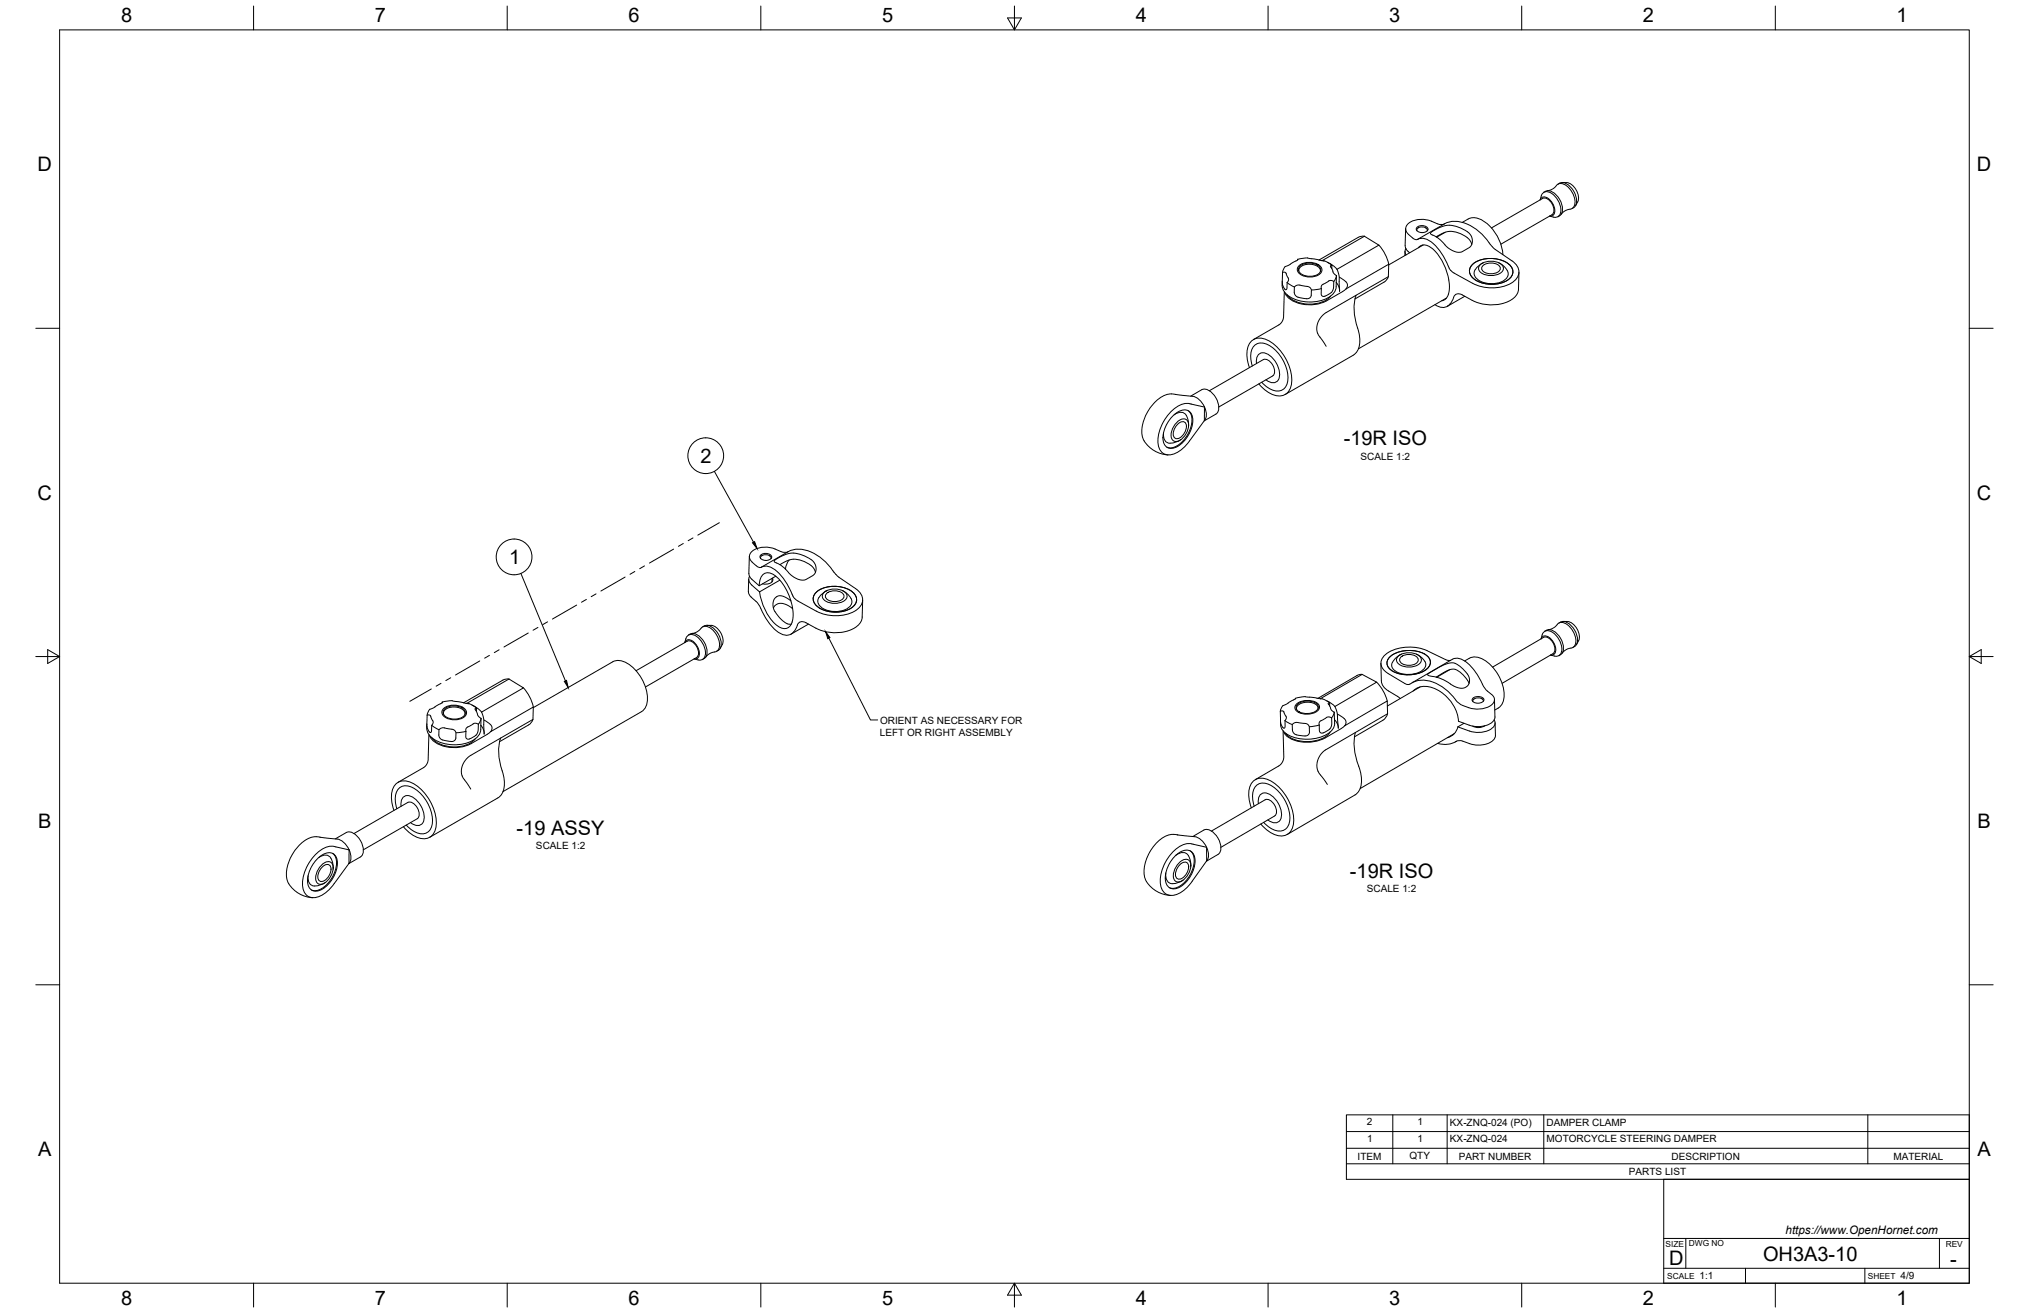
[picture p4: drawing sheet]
<svg xmlns="http://www.w3.org/2000/svg" width="864mm" height="559mm" viewBox="0 0 864 559" stroke-linecap="round" stroke-linejoin="round" font-family="sans-serif">
<!-- layer: Visible -->
<g fill="none" stroke="#000" stroke-width=".43">
<path d="M662.4 79a5.4 5.4 0 0 1-3.7 2.2M662.5 79a2.96 2.96 0 0 1 4.4 .2 8.4 8.4 0 0 1 3.1 8.6l-.7 .9a7.2 7.2 0 0 0-4.8 2.5M663.8 78l-.7 .4M663.8 78a4.7 4.7 0 0 1 5.5 2.5 6.8 6.8 0 0 1 1 7.5l-1.2 .8M665 77.7h1.8M666.8 77.7a6.7 6.7 0 0 1 4.7 8.2l-.9 1.6M598.3 97.3l-.2 7.7 .5 1.2 1.4 1.4M603.1 98.2a2.17 2.17 0 0 1 3.4-1.4l1 .8v.7M603.1 96.7a2.8 2.8 0 0 1 4.7 1l-1.4 1.1a3.1 3.1 0 0 1-3.6-1.4zM603.8 96.9l-.2 .1M606.8 97l.2 .1M614.8 95.3l-.9 .3-1.6-.2a13.9 13.9 0 0 0-9.5-1.8 4.5 4.5 0 0 0-4.4 4.3 6.3 6.3 0 0 0 2.8 3.4"/>
<path d="M614.9 95.2a12.8 12.8 0 0 1 13.4 2.3l3.4 3.1 2.1 2.8M614.9 95.3l-11.5 6.6M615.1 98.8l-3.6 2.1M616.9 98.5l-2 .4-3.6 1.9M617 98.5a9.9 9.9 0 0 1 9 4.5l.4 1M622.4 94.6a7.2 7.2 0 0 1 5.5-1.9 16.4 16.4 0 0 1 11 11.5l.8 4.2M656.7 82.2a3.7 3.7 0 0 1 5.1 1.3 7.9 7.9 0 0 1 2.2 7.8 2.22 2.22 0 0 1-2.8 1.1l-1.6-.4a2.2 2.2 0 0 0 2.1-3.4 6 6 0 0 0-4.6-4.8 1.66 1.66 0 0 0-1.5 1.2zM657.1 81.8a3.9 3.9 0 0 1 5.5 1.4 7 7 0 0 1 1.7 8.2l-1.2 .8M660.6 91.4a4.4 4.4 0 0 0-1.5-6.4l-1.6-.7-.9 .1-21.8 12.6M660.6 91.4l-21.8 12.5M545.8 119.6a7.1 7.1 0 0 0 5.8 8 16.3 16.3 0 0 0 15.7-2.4 5.5 5.5 0 0 0 1.4-4.9M545.9 115.9a1.16 1.16 0 0 1 1.5 .5l.9 1.9a1.62 1.62 0 0 1-.5 1.9v2.3a.56 .56 0 0 1-.2 .7 .56 .56 0 0 1-.8-.2l-1-2.2"/>
<path d="M545.9 115.9l-.1 4.9M549.2 112.4l-.4 .3a3.7 3.7 0 0 0-2.9 3.2M551.6 111.1l-2.4 1.3M552.3 110.4l-.7 .7M552.3 110.4v.3M552.3 110.4l.6-.2a20 20 0 0 1 9.1 .6l1.8 .2M552.8 115.4a3.6 3.6 0 0 1 4.3-3 4.4 4.4 0 0 1 4.9 2.8v.5M552.9 113.1a7 7 0 0 1 9.6 1 3.3 3.3 0 0 1-3.5 3.7 6.5 6.5 0 0 1-6.7-2.4 2.06 2.06 0 0 1 .6-2.3zM553.3 113.3a6.3 6.3 0 0 1 8.7 .9 2.95 2.95 0 0 1-3.2 3.3 5.2 5.2 0 0 1-6.1-2.7zM562.9 110.8l.6 .2M563.8 111.1l3.1 1.8M565 111.6l2.6 1.6 1.5 1.4"/>
<path d="M566.9 112.9a.44 .44 0 0 0-.6 .2 .44 .44 0 0 0 .2 .6l.5 .7a3.6 3.6 0 0 0 1.8 2.9M566.9 112.9l-.1 1.4M568.8 117.3l-.1 3M568.8 117.3l-1.1 2.5M569.1 114.6l.9 3.4 .1 6.1M570 118l2 1.2 1.3 1.3 .2 1.1-.6 1.3M580.7 100.5l-18.3 10.4M580.7 100.5l6.2 3.8-17.8 10.3M580.7 100.5l-1.4 .1-1.2 .4-16.7 9.7M586.9 104.3a18.3 18.3 0 0 1 4.2 8.2M590.9 117.7l-1.4 2.1-12.8 7.4M598 107v1.8"/>
<path d="M598.4 105.8l-.4 1.3 .5 1.4M601.3 101.3l.9 .6h1.2M603.4 101.9a6.4 6.4 0 0 1 7.3 2.4 50 50 0 0 1 6.6 10.7l.3 .2M603.7 105.4a3.7 3.7 0 0 1 5.5 .1 20.9 20.9 0 0 1 7.3 19.7l-1.4 2.2-1.5 .6M605.7 104.3l-14.6 8.4M615 104.2a22 22 0 0 0-6-4.6v-.6l1-.7 4.6-2.1a10.5 10.5 0 0 1 9.1 1.9l.9 .5a4.2 4.2 0 0 1 .6 6.9l-2.6 1.5a7.2 7.2 0 0 1-7.5-2.6l-.1-.2M617.6 115.2l1.4 1.1 7.8 4.3M627 112.3a12.9 12.9 0 0 1 16.2 1.2 3.9 3.9 0 0 1-1.7 5.8 13.5 13.5 0 0 1-14.8-1.1 3.7 3.7 0 0 1 .3-5.9zM630.2 112.5a7.5 7.5 0 0 1 9.3 .6 2.43 2.43 0 0 1-1.9 3.6 7.5 7.5 0 0 1-7.9-1.3 2 2 0 0 1 .5-2.9zM631.2 113a5.6 5.6 0 0 1 7.2 .5 2.14 2.14 0 0 1-2.3 2.9 4.8 4.8 0 0 1-5.5-1.9zM631.4 111.8l-1.7 1-1.8 2M633.8 103.3l.5 .7"/>
<path d="M634.3 104l1.8 1.9 7.4 5.1a5.2 5.2 0 0 1 3 4.9 5.2 5.2 0 0 1-3.4 4.7 18.1 18.1 0 0 1-16.3 0M637.8 111.8a6.3 6.3 0 0 1 4.1 5.2 6.7 6.7 0 0 1-7.4 3.7 7.6 7.6 0 0 1-6.9-3.5l-.2-1.2 .5-1.2M646.5 115.8l-.2 7.3a7.9 7.9 0 0 1-7.1 6.2 18.7 18.7 0 0 1-12.6-1.5l-4.2-2.3a2.53 2.53 0 0 0-2.7-.2 2.53 2.53 0 0 0-1.4 2.3 4.7 4.7 0 0 1-7.6 2.1M546.6 124.2l-.3 10.7-.7 2.1-1.3 1.3-10.8 6.2M547.8 125.5a13.5 13.5 0 0 0 14.8 3.1l2.6-1.4 1.2-1.2M547.8 120.2l3.1 1.9M556.5 121.9l-1.7-.2a3.2 3.2 0 0 0-3.6 .2l-.3 2.5a2.29 2.29 0 0 0 1.6 2.1l3.7 .6a1.7 1.7 0 0 0 1.9-1.5l.1-2.2a1.87 1.87 0 0 0-1.8-1.5M562.4 122.8l-4.2 .6M562.7 121.3l2.8-1.7a1.96 1.96 0 0 1 2.2 .2l-.1 2.3a4.4 4.4 0 0 1-3.8 4h-.9l-.5-.8-.1-3.2zM568.8 120.2l1.1 2.1 .3 1.6M572.9 122.9l18.2-10.4-.2 5.3-26.6 15.3-2.3 2.3a6.8 6.8 0 0 0 .8 9.4l1.7 2.6M572.9 122.9l-1.4 1.2-6.9 3.9a15.3 15.3 0 0 1-16.6-1.6l-1.2-2"/>
<path d="M577.2 125.7a21.9 21.9 0 0 0 .6 13.9M577.8 139.6a10.6 10.6 0 0 1-1.2 11.1l-29.6 17.2M615.7 126.8l-37.5 21.7M623.4 126.1l-7.5 4.3M531.8 156.5a11.8 11.8 0 0 1 .5-10.9 6 6 0 0 1 8.2-.3 20.3 20.3 0 0 1 9.1 18.4 5.4 5.4 0 0 1-8.3 4.1l-3.3-2.2-2.2-2.2M533 155.8a8.5 8.5 0 0 1 1.3-9 6.9 6.9 0 0 1 8.5 2.1 15.4 15.4 0 0 1 4.9 14.8 4.5 4.5 0 0 1-6.7 2l-2-1.2-2-1.8M534.8 154.7a3.3 3.3 0 0 1 3.3-4.5 9.8 9.8 0 0 1 6.3 10.9 2.95 2.95 0 0 1-4.8 1.1l-.8-.6M541.7 160l-23 13.2M541.7 160a4.4 4.4 0 0 0-1.5-6.4l-1.6-.7-.9 .2-23 13.2M498.6 175a8.1 8.1 0 0 1 8.4-3l5.7 1.2-.1 5.8-5.7 7.8a14.1 14.1 0 0 1-9.4 6.8 5 5 0 0 1-4.7-6 19.2 19.2 0 0 1 5.8-12.6zM498.7 167.6l5.4 .7a8.6 8.6 0 0 1 6.6 2l2 2.9M498.7 167.7a13.1 13.1 0 0 0-10.2 7.4 13.1 13.1 0 0 0-1.5 12.5"/>
<path d="M498.9 177.3a6.1 6.1 0 0 1 7.3-2.2 7.8 7.8 0 0 1 .1 9.1 11 11 0 0 1-7.7 6.6 3.7 3.7 0 0 1-3.6-4.5 14.1 14.1 0 0 1 3.9-9zM499.8 176.5a3.4 3.4 0 0 1 3.7-.9 3.4 3.4 0 0 1 2.2 3.1l.2 2.8M500.9 179.8l.6-.6a2.53 2.53 0 0 1 3.3-.7 2.53 2.53 0 0 1 1 3.2 7.4 7.4 0 0 1-5.1 6.2 2.44 2.44 0 0 1-2.2-3.5l.8-2.5zM505.7 174.8a6.2 6.2 0 0 1 1.2 6.8 11.8 11.8 0 0 1-8.8 9l-1.5-.3M506.8 168.6l4.7-2.7a4.7 4.7 0 0 1 5.4 2.5 6.8 6.8 0 0 1 1.1 7.5l-5.5 3.2M512.7 173.2a5.3 5.3 0 0 1-.1 5.8M487 187.6a13 13 0 0 0 10.2 6M495.2 184.3a3.4 3.4 0 0 0 1.1 3.7 3.4 3.4 0 0 0 3.8 .3l2.6-1.3M501.1 180.7l.5-.5a1.92 1.92 0 0 1 2.6-.6 1.92 1.92 0 0 1 .7 2.5 4.9 4.9 0 0 1-4.5 4.5 3.3 3.3 0 0 1-.2-4.7zM318.9 236.8l-.2 7.3M323.8 237.7a2.17 2.17 0 0 1 3.4-1.4l.9 .8v.7M324.4 236.4l-.1 .1"/>
<path d="M327.5 236.5l.1 .1M328.4 237l-.7 1.1-1.8 .4M328.5 237a2.88 2.88 0 0 0-5.1 0l.7 1 1.8 .5M329.9 233.7l3.6 1.4 2-.3M329.9 233.7a9.4 9.4 0 0 0-10.6 1.9 2.85 2.85 0 0 0 .9 3.7l1.7 1.5 1.4 .7a6.1 6.1 0 0 1 7.4 1.7 28.8 28.8 0 0 1 6.8 10.4M335.9 238.3l-.9 1.5-.7 2.4M337.7 235.4l-2.9 .4-3.5 1.6-1.7 1.3 .1 .5 .7 .4M337.7 235.4a15.9 15.9 0 0 1 7.5 2.8M345.2 238.2a4.2 4.2 0 0 1 .7 6.8l-2.7 1.5a7.3 7.3 0 0 1-7.6-2.8 12.6 12.6 0 0 0-5.1-4.1M318.5 251.7l.3 1.3 1 1.2M318.7 246.5l-.2 5.2M318.8 244.1l.8 2 3.5 3.2 7.1-4.1"/>
<path d="M319 245.3l-.3 1 .1 1.1 1.1 1.5M319.7 254.2l2.1 1.7a17 17 0 0 1 3.5 6.1 16.5 16.5 0 0 0 8.3 8.2 5.2 5.2 0 0 0 6-4.7 2.39 2.39 0 0 1 3.5-.5l4.2 2.4M323.1 249.3l.1-1.3a3.7 3.7 0 0 1 5.4-3.8 21 21 0 0 1 8.8 14.9l.2 2.9-.5 2.8M323.3 251.9a22 22 0 0 0 8.4 15 3.4 3.4 0 0 0 5.5-2.2M324.1 241.4l11.4-6.6a12.8 12.8 0 0 1 13.4 2.3 33.1 33.1 0 0 1 6.4 6.8l1.5 1.6 7.3 5a5.2 5.2 0 0 1 3.1 5 5.2 5.2 0 0 1-3.5 4.6 18.1 18.1 0 0 1-16.2 0M328.6 246.1v1.6M328.8 246a2.05 2.05 0 0 1-2.4 2.6l-1.9-.1M329.2 258.8a4.4 4.4 0 0 1 6.9-.7l1.3 .9M331.9 246.9l-8.6 5-3.4-3M331.9 240.3l3.8-1.9a10.5 10.5 0 0 1 11 4.1l.4 1M336.6 255.7l-2.9-1.8a3.4 3.4 0 0 0-3.8 .6 3.4 3.4 0 0 0-.8 3.7 11.8 11.8 0 0 0 6.7 7.5l1-.1M337.5 253.6l1.8 2 8.2 4.5"/>
<path d="M347.7 251.8a12.9 12.9 0 0 1 16.2 1.3 3.9 3.9 0 0 1-1.7 5.8 13.5 13.5 0 0 1-14.8-1.2 3.7 3.7 0 0 1 .3-5.9zM350.9 252a7.4 7.4 0 0 1 9.3 .6 2.43 2.43 0 0 1-1.9 3.7 7.4 7.4 0 0 1-7.9-1.4 2 2 0 0 1 .5-2.9zM351.9 252.5a5.6 5.6 0 0 1 7.1 .5 2.14 2.14 0 0 1-2.2 2.9 4.8 4.8 0 0 1-5.5-1.9zM352.1 251.3a6.3 6.3 0 0 0-4 4.8 6.7 6.7 0 0 0 7.1 4.2 7.6 7.6 0 0 0 7.2-3.2 5.5 5.5 0 0 0-4-5.8M367.2 255.4l-.2 7.2a7.9 7.9 0 0 1-7.1 6.2 18.6 18.6 0 0 1-12.6-1.5M292.5 272.9l-21.8 12.6M292.5 272.9a4.4 4.4 0 0 1 4.8 4.4l-.2 1.8-.6 .7M292.6 270.6a3.7 3.7 0 0 1 5.1 1.3 7.9 7.9 0 0 1 2.2 7.9 2.22 2.22 0 0 1-2.8 1.1l-1.6-.5a2.2 2.2 0 0 0 2.1-3.3 6 6 0 0 0-4.6-4.9 1.66 1.66 0 0 0-1.5 1.3zM293 270.3a3.9 3.9 0 0 1 5.5 1.3 7 7 0 0 1 1.7 8.3l-1.2 .8M294.6 269.6a7.3 7.3 0 0 0 4.6-2.9 5.6 5.6 0 0 1 6 3.9 5.3 5.3 0 0 1 0 6.5 7.2 7.2 0 0 0-4.8 2.6M296.5 279.8l-21.8 12.6M299 266.8a3.9 3.9 0 0 1 5.5 1.4 7 7 0 0 1 1.7 8.2l-1.2 .8"/>
<path d="M300.9 266.1a6.5 6.5 0 0 1 6.8 7.2l-1.2 2.6M344.1 265.6l-7.5 4.3M591.4 279.8a13.6 13.6 0 0 1 16.3-.4 3.6 3.6 0 0 1-1.5 6.1 14 14 0 0 1-14.7-.8 3.3 3.3 0 0 1-.1-4.9zM595.3 279.2a7.5 7.5 0 0 1 9.3 .5 2.43 2.43 0 0 1-1.9 3.7 7.5 7.5 0 0 1-7.9-1.4 2 2 0 0 1 .5-2.8zM596.3 279.6a5.5 5.5 0 0 1 7.2 .5 2.16 2.16 0 0 1-2.3 2.9 4.7 4.7 0 0 1-5.5-1.9zM596.5 278.4a7 7 0 0 0-4.2 4.8 5.1 5.1 0 0 0 4.9 3.7 9.7 9.7 0 0 0 9.3-2.9 2.4 2.4 0 0 0 0-2.5M602.8 278.4l1.8 1.1 1.9 2M657 269a3.7 3.7 0 0 1 5.2 1.3 7.9 7.9 0 0 1 2.2 7.8 2.23 2.23 0 0 1-2.8 1.1l-1.6-.4a2.2 2.2 0 0 0 2.1-3.4 6 6 0 0 0-4.6-4.8 1.66 1.66 0 0 0-1.6 1.3zM658.2 268.3l-.7 .4M658.2 268.2a4.7 4.7 0 0 1 5.4 2.6 6.8 6.8 0 0 1 1.1 7.4l-1.2 .8M659 268a6.9 6.9 0 0 0 4.6-2.9 5.6 5.6 0 0 1 6.1 3.8 5.3 5.3 0 0 1 0 6.5 7.2 7.2 0 0 0-4.8 2.6M663.5 265.2a3.9 3.9 0 0 1 5.5 1.3 7 7 0 0 1 1.7 8.2l-.5 .4"/>
<path d="M665.3 264.5a6.5 6.5 0 0 1 6.9 7.1l-.3 1.1M670.2 275.1l-.7 .4M671.9 272.7l-.9 1.6M188.2 298.8l-.2 .5-3.4 1.9a3.4 3.4 0 0 0-2.8 3.1M188.2 298.8v.3M192.4 298.2l5 .9M192.5 298.2l-4.3 .6M197.4 299.1l2.3 .4M198.8 299.3l.6 .2M199.7 299.5l3.1 1.9M216.6 289l-18.3 10.3M216.6 289l6.2 3.8-17.8 10.3"/>
<path d="M216.7 289h-1.5l-1.2 .5-16.7 9.6M222.8 292.8a18.3 18.3 0 0 1 4.2 8.1M551.3 297.2l-3.7 2.4a3.7 3.7 0 0 0-2.7 3.1M551.3 297.2v.2M551.9 299.5a7.6 7.6 0 0 1 9.3 .3 2.32 2.32 0 0 1-1.8 3.6 7.6 7.6 0 0 1-7.9-1.1 1.87 1.87 0 0 1 .4-2.8zM552.4 299.7a6.9 6.9 0 0 1 8.4 .2 2.1 2.1 0 0 1-1.7 3.2 6.4 6.4 0 0 1-7.4-1.4 1.77 1.77 0 0 1 .7-2zM557.3 296.7h-.9a8.1 8.1 0 0 0-5.1 .5M557.3 296.7l4 .6a7.4 7.4 0 0 1 4.6 1.8M562 297.4h.1M564.7 298.3l1.7 .9 1.8 1.5M565.9 299.1a.39 .39 0 0 0-.5 .1 .39 .39 0 0 0 .1 .6l.5 .7a3.3 3.3 0 0 0 1.9 2.6l.1 3M565.9 299.1l.1 1.4"/>
<path d="M579.8 287l-2.3 .5-16.6 9.7M579.8 287l6.1 3.3-17.7 10.4 1 3.3 .4 6M579.8 287l-17.8 10.4M585.9 290.3a18.4 18.4 0 0 1 4.6 8M587.7 282.3l.2 7.5M588 289.8a5.4 5.4 0 0 0 3 4.3l5 3.2M601.1 290.6l17.1-10a6.2 6.2 0 0 1 7 2.1 34.2 34.2 0 0 1 6.7 10.2l1.2 1.3a4.9 4.9 0 0 1 3 3.6 6.1 6.1 0 0 1-6.3 4l-2.9-.2-4.3-1.3a9.7 9.7 0 0 1-4.5-4.3 16.4 16.4 0 0 0-15.2-6.2l-2.9 1.4M601.5 294.1a9 9 0 0 1 11.7 .3 16.8 16.8 0 0 1 7.6 12.6l4.5 1.6M604.5 292.3l-14 8.2M609.8 287.9a25.4 25.4 0 0 1 9.1 4.2l1.7 .6a3.6 3.6 0 0 0 4.4-1.3 3.6 3.6 0 0 0-.4-4.5 10.7 10.7 0 0 0-6.2-4.8l-3.7 .8-6 3.3a.91 .91 0 0 0-.9 1.2l2 .5M611.3 288.2l4.5-2.7a4.9 4.9 0 0 1 6.6 1.3l1.7 2 1.2 2.1M615.3 280.7l-7.9-3.8a18.2 18.2 0 0 0-18.1 2 4.6 4.6 0 0 0 1.5 7.7l7.4 4.5 1.8 .1"/>
<path d="M615.3 280.7l2.1 .3M617 285l-5.5 3.2M623.4 281.3a7 7 0 0 1 9.6 .5 17.7 17.7 0 0 1 6.8 16.6 5.7 5.7 0 0 1-3.6 3.8M626.6 298a2.97 2.97 0 0 0 5-.2 2.83 2.83 0 0 0-3.1-1.3l-1.3 .4-.6 1.1M627.4 297.5l-.2 .1M630.7 297.4l.2 .1M631.3 298.5a2.36 2.36 0 0 0-3.9-1l-.5 .5v.6M635.3 283.9l21.7-12.6a4.4 4.4 0 0 1 4.8 4.4l-.2 1.7-.6 .8-21.7 12.6M636.1 297.7l.2 7.4a5.3 5.3 0 0 1-5.3 4l-3.3 .1-2.3-.6M181.8 304.4l-.1 2.8a4.6 4.6 0 0 0 1.6 4.5l.4-.5v-2.5M181.8 304.4a1.08 1.08 0 0 1 1.5 .4l.9 2a1.63 1.63 0 0 1-.5 1.9M182.5 312.6l-.3 10.7-.8 2.3-1.1 1.1-10.9 6.3"/>
<path d="M183.7 313.9a13.5 13.5 0 0 0 14.8 3.1l2.6-1.3 1.2-1.3M183.8 308.7l3.1 1.9M188.4 314.9l3.7 .7a1.74 1.74 0 0 0 1.9-1.5l.1-2.2a1.92 1.92 0 0 0-1.8-1.5l-1.6-.3a3.1 3.1 0 0 0-3.6 .3l-.3 2.4a2.31 2.31 0 0 0 1.6 2.1M188.7 303.8a3.6 3.6 0 0 1 4.3-2.9 4.4 4.4 0 0 1 4.9 2.8v.4M188.8 301.5a7 7 0 0 1 9.6 1.1 3.3 3.3 0 0 1-3.5 3.6 6.5 6.5 0 0 1-6.7-2.3 2.06 2.06 0 0 1 .6-2.4zM189.2 301.7a6.3 6.3 0 0 1 8.7 .9 2.95 2.95 0 0 1-3.2 3.3 5.2 5.2 0 0 1-6.1-2.6zM198.3 311.3a1.5 1.5 0 0 1 .8-1.9l2.3-1.3a1.92 1.92 0 0 1 2.2 .1l-.1 2.9-1 1.8M198.3 311.3l-.1 2.2a1.07 1.07 0 0 0 1.6 1M198.3 311.3l-4.2 .5M200.9 300.1l2.6 1.5 1.5 1.5M202.6 312.9l-2.7 1.6M202.8 301.4a.44 .44 0 0 0-.6 .2 .44 .44 0 0 0 .2 .6l.4 .7a3.5 3.5 0 0 0 1.9 2.8"/>
<path d="M202.8 301.4v1.3M204.7 308.7l1.1 2 .3 1.6M204.7 305.7v2.9a6.4 6.4 0 0 1-5.2 7.3 16.4 16.4 0 0 1-16.6-2.8 5.7 5.7 0 0 1-1.2-5M204.8 305.7l-1.2 2.5M205 303.1l1 3.3 .1 6.1M206 306.4l1.9 1.3 1.3 1.3 .2 1-.5 1.4M208.9 311.4l18.1-10.5-.2 5.3-26.6 15.3-2.3 2.3a6.8 6.8 0 0 0 .8 9.4l1.7 2.6M208.9 311.4l-1.5 1.1-6.9 4a15.3 15.3 0 0 1-16.6-1.7l-1.2-1.9M213.1 314.1a23 23 0 0 0 1 15.3 9.1 9.1 0 0 1-2.2 10.2l-29 16.7M225 308.5l-12.4 7.2M226.9 306.2l-.8 1.4-1.1 .9M227 301.2l33.8-19.5a7.1 7.1 0 0 1 7.7 1.6 17.8 17.8 0 0 1 6.7 16.7 4.9 4.9 0 0 1-2.2 2.9l-58.9 34"/>
<path d="M544.9 302.7a1.05 1.05 0 0 1 1.6 .3l.8 1.8a1.62 1.62 0 0 1-.4 1.9l.1 2.3a.57 .57 0 0 1-.1 .8 .57 .57 0 0 1-.8-.1 7 7 0 0 1-1.1-4.7zM545 306.9a6.1 6.1 0 0 0 4.7 6.5 17.6 17.6 0 0 0 16.9-2.3 4.5 4.5 0 0 0 1.5-3.3M546.1 311.1l.3 11.2-.6 2.1-1.5 1.6-10 5.8M546.9 306.7l3.1 1.7M555.5 307.9l-1.6-.1a3.2 3.2 0 0 0-3.7 .3l-.2 .3 .1 2.2a2.31 2.31 0 0 0 1.7 2.1l3.7 .5a1.71 1.71 0 0 0 1.8-1.6v-2.3a1.9 1.9 0 0 0-1.8-1.4M561 301.6a3.3 3.3 0 0 0-3.6-2.7 5.1 5.1 0 0 0-5.6 2.4v.5M561.5 308.6l-4.2 .7M561.5 308.6l.1 2.3a1.15 1.15 0 0 0 1.6 1l2.7-1.6M566.1 311.5a12.9 12.9 0 0 1-13 3.8l-4-1.5-1.9-1.8M566.8 305.5v3l-.9 1.8M566.8 305.5a2.02 2.02 0 0 0-2.2-.1l-2.3 1.3a1.45 1.45 0 0 0-.8 1.9M567.9 303.1l-1.1 2.4"/>
<path d="M568 306.3v1.5M568 306.3l1.2 1.6 .4 1.7M569.3 303.9a5.2 5.2 0 0 1 3.6 3.1v.8l-.5 1.1 18-10.6 .2 5.5-26.5 15.4-2.4 2.5a7.3 7.3 0 0 0-.7 6.5M570.9 310l-6.8 4a15.9 15.9 0 0 1-16.7-1l-1.1-1.8M572.4 308.8l-1.5 1.2M576.9 311.8a25 25 0 0 0 1.8 15.6 10 10 0 0 1-1.3 10.4l-.7 .5M590.6 303.7l-.5 1.2-1 1.3-12.6 7.4M619 312.2l-40.1 23.4M620 315.4l-.6 .3M620.5 309.3a6 6 0 0 1-4.4 4.6M622.6 315.4l3 1.1M622.6 315.4a4.5 4.5 0 0 0-4.4 .9l-3.4 .5-2.9-.4"/>
<path d="M632 308.9a5.1 5.1 0 0 1-5.2 .1M636 306.4a3.2 3.2 0 0 1-2.4 4.4 11.6 11.6 0 0 1-8.2 .3l-4.9-1.7 2.6-1.6M636.4 307.6l.1 5.4a5.3 5.3 0 0 1-5.3 4h-3.3l-2.3-.5M561 328.2l4 5.6M576.7 338.3l-28.8 16.9M134.6 356.1l5.4 .7a8.6 8.6 0 0 1 6.6 2l2 2.9M134.6 356.1a13.1 13.1 0 0 0-10.1 7.5 13.1 13.1 0 0 0-1.6 12.5 12.9 12.9 0 0 0 10.2 6M142.7 357l4.7-2.7a4.7 4.7 0 0 1 5.4 2.6 6.8 6.8 0 0 1 1.1 7.4l-5.5 3.3M167.7 344.9a11.8 11.8 0 0 1 .4-10.9 6 6 0 0 1 8.3-.3 20.3 20.3 0 0 1 9.1 18.5 5.4 5.4 0 0 1-8.3 4l-3.4-2.2-2.1-2.2M168.9 344.2a8.5 8.5 0 0 1 1.3-9 6.9 6.9 0 0 1 8.5 2.2 15.4 15.4 0 0 1 4.9 14.8 4.5 4.5 0 0 1-6.8 2l-1.9-1.3-2-1.8M170.7 343.2a3.3 3.3 0 0 1 3.3-4.6 9.8 9.8 0 0 1 6.3 10.9 2.95 2.95 0 0 1-4.8 1.1l-.8-.5M173.6 341.5l-23 13.3"/>
<path d="M173.6 341.5a4.4 4.4 0 0 1 4.8 4.4l-.2 1.8-.6 .7M177.6 348.4l-23 13.3M507.7 356l4.7-2.7a4.7 4.7 0 0 1 5.4 2.5 6.8 6.8 0 0 1 1.1 7.4l-5.4 3.3M515.6 353.7l22.9-13.3a4.4 4.4 0 0 1 4.8 4.4l-.2 1.7-.6 .8-22.9 13.3M532.6 343.8a11.8 11.8 0 0 1 .4-10.9 6 6 0 0 1 8.3-.3 20.3 20.3 0 0 1 9.2 18.4 5.4 5.4 0 0 1-8.4 4l-3.3-2.1-2.2-2.2M533.8 343.1a8.5 8.5 0 0 1 1.2-9 6.9 6.9 0 0 1 8.5 2.1 15.4 15.4 0 0 1 5 14.8 4.5 4.5 0 0 1-6.7 2l-2-1.2-1.9-1.8M535.6 342a3.3 3.3 0 0 1 3.2-4.5 9.8 9.8 0 0 1 6.4 10.9 2.95 2.95 0 0 1-4.8 1.1l-.8-.6M131.1 372.7a3.4 3.4 0 0 0 1.1 3.8 3.4 3.4 0 0 0 3.8 .2l2.6-1.2M134.8 365.8a6.1 6.1 0 0 1 7.3-2.3 7.8 7.8 0 0 1 .2 9.1 11 11 0 0 1-7.8 6.7 3.7 3.7 0 0 1-3.6-4.5 14.1 14.1 0 0 1 3.9-9zM135.7 365a3.4 3.4 0 0 1 3.7-1 3.4 3.4 0 0 1 2.2 3.2l.2 2.8M136.8 368.2l.6-.5a2.51 2.51 0 0 1 3.3-.8 2.51 2.51 0 0 1 1 3.3 7.5 7.5 0 0 1-5.1 6.2 2.41 2.41 0 0 1-2.2-3.5l.8-2.5zM137 369.2l.5-.5a1.92 1.92 0 0 1 2.6-.6 1.92 1.92 0 0 1 .7 2.5 4.9 4.9 0 0 1-4.5 4.5 3.3 3.3 0 0 1-.2-4.7z"/>
<path d="M141.6 363.2a6.2 6.2 0 0 1 1.2 6.9 11.8 11.8 0 0 1-8.8 9l-1.5-.3M148.6 361.7l-5.7-1.3a8.1 8.1 0 0 0-8.4 3.1 17.6 17.6 0 0 0-5.5 14.7 4.7 4.7 0 0 0 7.3 3.1 17.6 17.6 0 0 0 6.5-6l5.7-7.8M148.6 361.7l-.1 5.8M148.6 361.7a5.3 5.3 0 0 1-.1 5.7M488 375.3a13 13 0 0 0 10.4 5.8M496.2 371.5a3.4 3.4 0 0 0 2.9 4.6M499.8 364.7a6 6 0 0 1 7.3-2.3 7.9 7.9 0 0 1 .3 9.2 10.8 10.8 0 0 1-7.7 6.7 3.8 3.8 0 0 1-3.7-4.6 14 14 0 0 1 3.8-9zM500.4 364.1a3.4 3.4 0 0 1 5.4 .1M501.8 367.2l.7-.5a2.51 2.51 0 0 1 3.3-.8 2.51 2.51 0 0 1 1 3.3 7.5 7.5 0 0 1-5.1 6.2 2.42 2.42 0 0 1-2.2-3.5l.8-2.5zM502 368.2l.6-.5a1.92 1.92 0 0 1 2.5-.6 1.92 1.92 0 0 1 .8 2.5 4.9 4.9 0 0 1-4.5 4.5 3.3 3.3 0 0 1-.3-4.7zM503.6 374.5l-1.8 1-2.7 .6M505.8 364.2l1 2.6v2.2"/>
<path d="M506.5 362.1a6.2 6.2 0 0 1 1.4 6.8 11.7 11.7 0 0 1-8.7 9.2l-1.5-.3M513.5 360.6l-5.6-1.3a8.1 8.1 0 0 0-8.5 3.1 17.5 17.5 0 0 0-5.3 14.8 4.8 4.8 0 0 0 7.5 3.2 16.7 16.7 0 0 0 6.4-6.2l5.6-7.8M513.5 360.6l.1 5.8M513.6 360.6a7.3 7.3 0 0 0-7.7-4.7l-2.7-.3a10.6 10.6 0 0 0-12.5 4.9 15.6 15.6 0 0 0-3.1 14l.4 .7M513.6 360.6a5.4 5.4 0 0 1 0 5.8"/>
</g>
<!-- layer: Tweak Trail -->
<g fill="none" stroke="#000" stroke-width=".43">
<path d="M286.7 233.7l-10.3 5.9M290.8 231.3l-2 1.2M295 228.9l-2.1 1.2M306.2 222.5l-9.2 5.3M245.4 257.5l-10.3 6M249.6 255.1l-2.1 1.2M253.7 252.8l-2.1 1.1M266.1 245.6l-10.3 5.9M270.2 243.2l-2.1 1.2M274.3 240.8l-2 1.2M208.3 278.9l-2 1.2M212.4 276.5l-2 1.2"/>
<path d="M224.8 269.4l-10.3 6M229 267l-2.1 1.2M233.1 264.6l-2.1 1.2M183.6 293.2l-9.2 5.3M187.7 290.8l-2.1 1.2M191.8 288.5l-2 1.1M204.2 281.3l-10.3 6"/>
</g>
<!-- layer: Border -->
<g fill="none" stroke="#000" stroke-width=".43">
<path d="M25.4 12.7h812.8v533.4h-812.8zM107.9 2.6v10.1M215.9 2.6v10.1M323.8 2.6v10.1M428.8 7.6h5.9l-2.9 5.1zM431.8 2.6v10.1M539.7 2.6v10.1M647.7 2.6v10.1M755.6 2.6v10.1M15.2 139.7h10.2M838.2 139.7h10.1M15.2 279.4h10.2"/>
<path d="M20.3 276.5l5.1 2.9-5.1 3zM838.2 279.4l5.1-2.9v5.9zM838.2 279.4h10.1M15.2 419.1h10.2M838.2 419.1h10.1M107.9 546.1v10.2M215.9 546.1v10.2M323.8 546.1v10.2M431.8 546.1l2.9 5.1h-5.9zM431.8 546.1v10.2M539.7 546.1v10.2M647.7 546.1v10.2"/>
<path d="M755.6 546.1v10.2"/>
</g>
<!-- layer: Parts Lists -->
<path d="M573.1 474.5h265.1v27.4h-265.1zM592.8 474.5v20.8M615.9 474.5v20.8M657.1 474.5v20.8M795 474.5v20.8M573.1 495.3h265.1M573.1 488.7h265.1M573.1 481.6h265.1" fill="none" stroke="#000" stroke-width=".43"/>
<!-- layer: Balloons -->
<g fill="none" stroke="#000" stroke-width=".43">
<path d="M304.1 200.6l16.6 30.2M221.7 244.1l19 45.7"/>
<circle cx="300.4" cy="193.9" r="7.6"/>
<circle cx="218.8" cy="237" r="7.6"/>
</g>
<path d="M320.3 231l.9-.5 1 2.9zM240.2 290l.9-.4 .7 3z" fill="#000" stroke="#000" stroke-width=".43"/>
<!-- layer: Titleblock -->
<path d="M708.1 501.9h130.1v44.2h-130.1zM708.1 539.8h130.1M708.1 527.1h130.1M717.5 527.1v12.7M742.9 539.8v6.3M793.7 539.8v6.3M825.5 527.1v12.7" fill="none" stroke="#000" stroke-width=".43"/>
<!-- layer: Leaders -->
<path d="M351.4 268.9l1.8 2.5-.9 .4z" fill="#000" stroke="#000" stroke-width=".43"/>
<path d="M352.8 271.6l17.7 34.8h3" fill="none" stroke="#000" stroke-width=".43"/>
<g font-size="8.5">
<text x="51.6" y="9.4">8</text>
<text x="159.5" y="9.4">7</text>
<text x="267.5" y="9.4">6</text>
<text x="375.4" y="9.3">5</text>
<text x="483.4" y="9.4">4</text>
<text x="591.3" y="9.4">3</text>
<text x="699.3" y="9.4">2</text>
<text x="807.2" y="9.4">1</text>
<text x="16" y="72.9">D</text>
<text x="841.4" y="72.9">D</text>
<text x="571.9" y="189.5">-19R ISO</text>
<text x="298.1" y="197">2</text>
<text x="16" y="212.6">C</text>
<text x="841.4" y="212.6">C</text>
<text x="216.7" y="240.1">1</text>
<text x="16.2" y="352.3">B</text>
<text x="841.7" y="352.3">B</text>
<text x="219.9" y="355.2">-19 ASSY</text>
<text x="574.6" y="373.5">-19R ISO</text>
<text x="16.2" y="492">A</text>
<text x="841.7" y="492">A</text>
<text x="710.4" y="538.4">D</text>
<text x="750.4" y="536.7">OH3A3-10</text>
<text x="830.1" y="538.8">-</text>
<text x="51.6" y="555.5">8</text>
<text x="159.5" y="555.5">7</text>
<text x="267.5" y="555.5">6</text>
<text x="375.4" y="555.4">5</text>
<text x="483.4" y="555.5">4</text>
<text x="591.3" y="555.5">3</text>
<text x="699.3" y="555.5">2</text>
<text x="807.2" y="555.5">1</text>
</g>
<text font-size="5" x="760" y="525.2">https://www.OpenHornet.com</text>
<g font-size="4.3">
<text x="579.1" y="195.7">SCALE 1:2</text>
<text x="374.6" y="308">ORIENT AS NECESSARY FOR</text>
<text x="374.5" y="313.1">LEFT OR RIGHT ASSEMBLY</text>
<text x="228.1" y="361.4">SCALE 1:2</text>
<text x="581.8" y="379.6">SCALE 1:2</text>
<text x="581.8" y="478.8">2</text>
<text x="603.4" y="478.8">1</text>
<text x="617.2" y="479.1">KX-ZNQ-024 (PO)</text>
<text x="658.3" y="479.1">DAMPER CLAMP</text>
<text x="581.9" y="485.9">1</text>
<text x="603.4" y="485.9">1</text>
<text x="617.2" y="486.2">KX-ZNQ-024</text>
<text x="658.3" y="486.2">MOTORCYCLE STEERING DAMPER</text>
<text x="577.8" y="493.5">ITEM</text>
<text x="599.9" y="493.4">QTY</text>
<text x="620.9" y="493.5">PART NUMBER</text>
<text x="711.5" y="493.5">DESCRIPTION</text>
<text x="805.9" y="493.5">MATERIAL</text>
<text x="693.3" y="500.1">PARTS LIST</text>
<text x="723.4" y="544.5">1:1</text>
<text x="809" y="544.5">4/9</text>
</g>
<g font-size="3.5">
<text x="708.9" y="530.9">SIZE</text>
<text x="718.9" y="530.5">DWG NO</text>
<text x="828.2" y="530.9">REV</text>
<text x="709.6" y="544.2">SCALE</text>
<text x="795" y="544.2">SHEET</text>
</g>
</svg>
